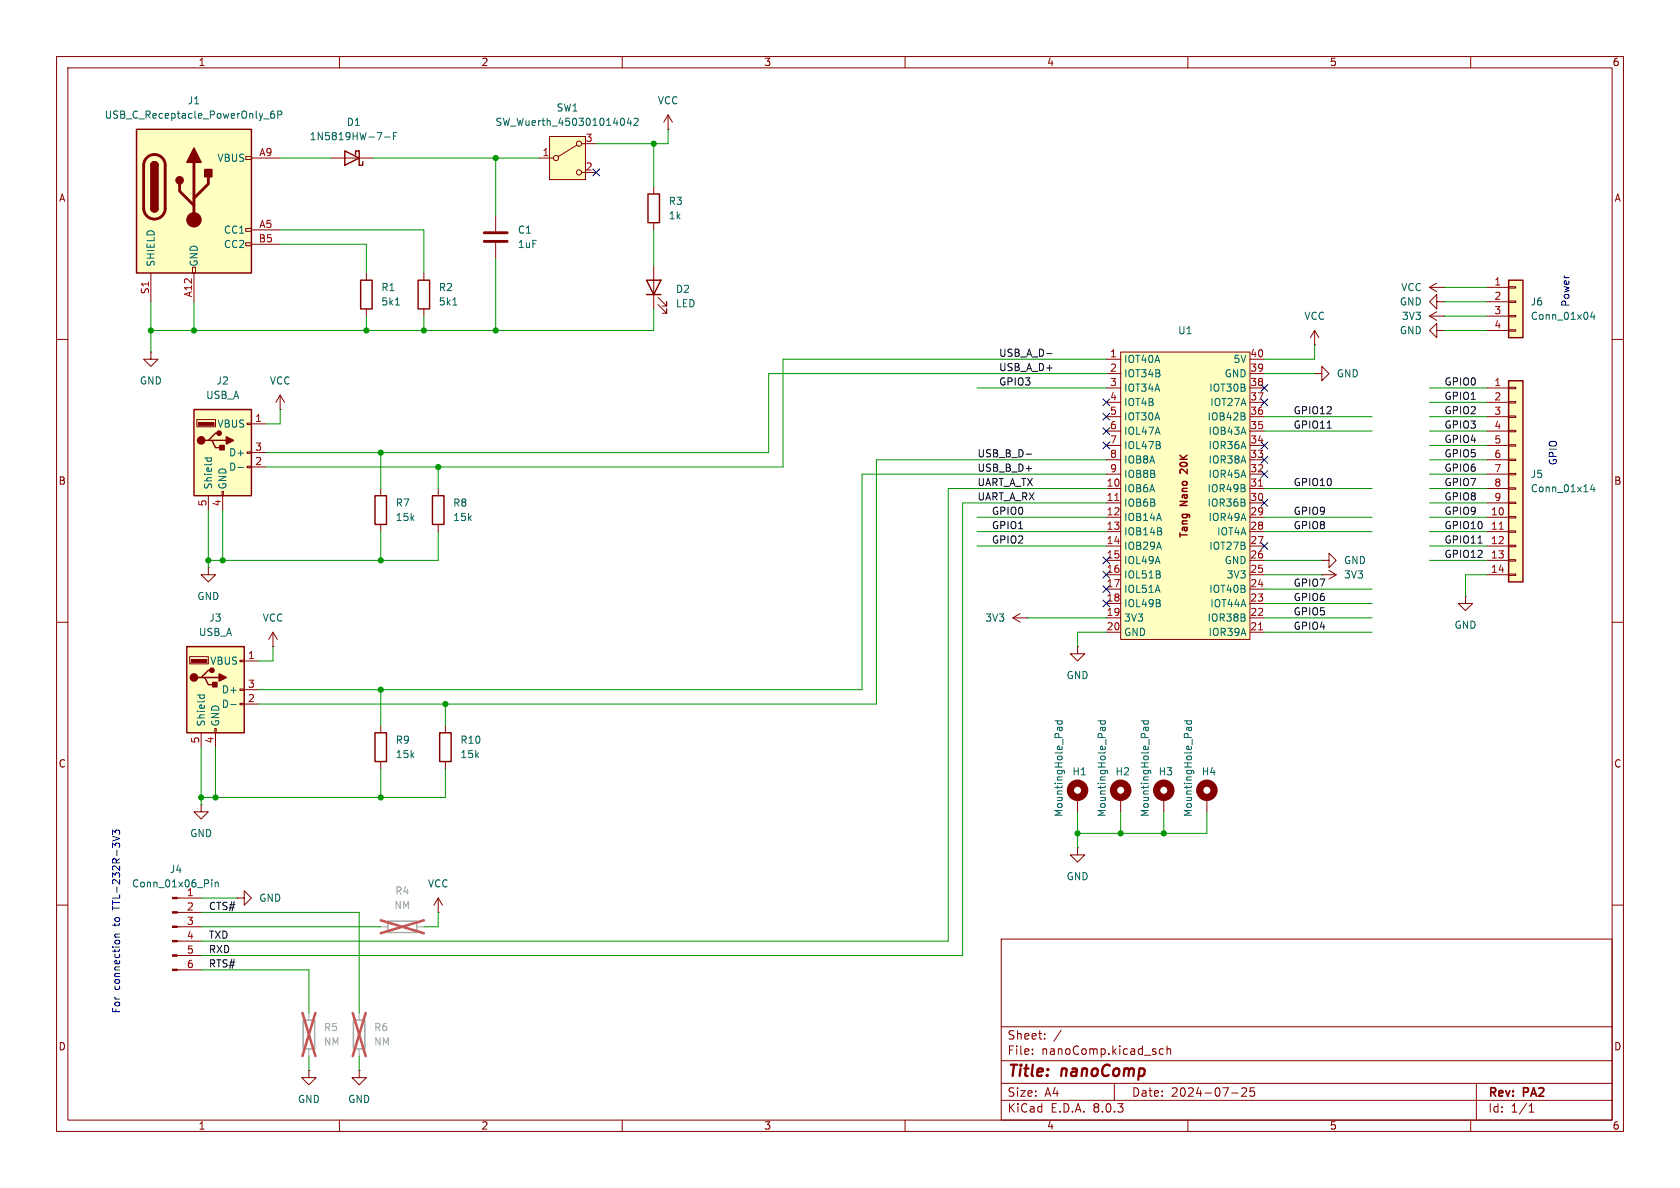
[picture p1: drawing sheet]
<svg xmlns="http://www.w3.org/2000/svg" width="297mm" height="210mm" viewBox="0 0 297 210" stroke-linecap="round" stroke-linejoin="round" font-family="sans-serif">
<g fill="none" stroke="#840000" stroke-width=".18">
<path d="M10 10h277v190h-277zM12 12h273v186h-273zM60 10v2M110 10v2M160 10v2M210 10v2M260 10v2M87.6 38.1v2.8M118.1 22.9h.1M118.1 20.3l-.8 1.3M118.1 20.3v2.6M118.1 20.3l.8 1.3"/>
<path d="M10 60h2M87.6 42.9v2.8M232.4 58.4l-.8 1.3M232.4 58.4v2.6M232.4 58.4l.8 1.3M285 60h2M232.4 61h.1M67.3 86.4v1.2M67.3 92.7v1.3M77.5 86.4v1.2M77.5 92.7v1.3M10 110h2"/>
<path d="M179.1 109.2h2.5M179.1 109.2l1.2 .8M180.3 108.5l-1.2 .7M181.6 109.2h.1M285 110h2M78.7 128.3v1.2M78.7 134.6v1.3M10 160h2M77.5 158.8l-.8 1.2M77.5 158.8v2.5M77.5 158.8l.7 1.2M285 160h2"/>
<path d="M77.5 161.3h.1M177 166h108v32h-108zM60 198v2M110 198v2M160 198v2M177 194.5h108M177 191.5h108M177 187.5h108M177 181.5h108M182.5 186.3v.1M182.5 185.5v.1M184.7 183.6v.1"/>
<path d="M184.7 182.8v.1M187.6 182.1l-1.3 2M197 191.5v3M205.7 185.5l-.5-.1-.2 .3v.4l.1 .2h.6M206.3 185.5l.2-.1 .4 .1 .1 .9M206.3 184.9v1.5M210 198v2M217.7 193.2h1.2M219.5 192.4l.6-.1 .2 .1 .1 .3-.9 1.1h.9M221.7 192.3h-.7v.7l.2-.1h.5l.1 .3-.1 .5-.2 .1-.5-.1M260 198v2M261 191.5v6.5"/>
<path d="M270.3 196.6h.9M270.3 195.5l.4-.4v1.5"/>
</g>
<path d="M66.3 87.6h2v5.1h-2zM76.5 87.6h2v5.1h-2zM77.7 129.5h2.1v5.1h-2.1z" fill="none" stroke="#840000" stroke-width=".25"/>
<path d="M85.6 42.7h4.1M85.6 41.1h4.1" fill="none" stroke="#840000" stroke-width=".51"/>
<path d="M266.7 49.5h2.5v10.2h-2.5z" fill="#ffffc2"/>
<path d="M252.7 50.8h2.6M252.7 50.8l1.3 .8M254 50l-1.3 .8M255.3 50.8h.1M262.9 50.8h3.8M262.9 53.3h3.8M262.9 55.9h3.8M262.9 58.4h3.8M266.7 58.3h1.3v.2h-1.3zM266.7 55.8h1.3v.2h-1.3zM266.7 53.2h1.3v.3h-1.3zM266.7 50.7h1.3v.2h-1.3z" fill="none" stroke="#840000" stroke-width=".18"/>
<path d="M266.7 49.5h2.5v10.2h-2.5z" fill="none" stroke="#840000" stroke-width=".25"/>
<path d="M281.5 55.1l-.3 .9h.8M281.8 55.6v.9" fill="none" stroke="#006464" stroke-width=".18"/>
<path d="M266.7 67.3h2.5v35.6h-2.5z" fill="#ffffc2"/>
<g fill="none" stroke="#840000" stroke-width=".18">
<path d="M252.7 55.9l1.3 .7M252.7 55.9h2.6M254 53.3v-1.2l-1.3 1.2 1.3 1.3v-1.3h1.3M254 58.4v-1.2l-1.3 1.2 1.3 1.3v-1.3h1.3M254 55.1l-1.3 .8M255.3 53.3h.1M255.3 58.4h.1M255.3 55.9h.1M262.9 68.6h3.8M262.9 71.1h3.8M262.9 73.7h3.8M262.9 76.2h3.8"/>
<path d="M262.9 78.7h3.8M266.7 78.6h1.3v.3h-1.3zM266.7 76.1h1.3v.2h-1.3zM266.7 73.5h1.3v.3h-1.3zM266.7 71h1.3v.2h-1.3zM266.7 68.5h1.3v.2h-1.3zM262.9 91.4h3.8M262.9 94h3.8M262.9 96.5h3.8M262.9 99.1h3.8M262.9 81.3h3.8M262.9 83.8h3.8"/>
<path d="M262.9 86.4h3.8M262.9 88.9h3.8M266.7 98.9h1.3v.3h-1.3zM266.7 96.4h1.3v.2h-1.3zM266.7 93.9h1.3v.2h-1.3zM266.7 91.3h1.3v.3h-1.3zM266.7 88.8h1.3v.2h-1.3zM266.7 86.2h1.3v.3h-1.3zM266.7 83.7h1.3v.2h-1.3zM266.7 81.2h1.3v.2h-1.3zM259.1 105.4v1.3h1.2l-1.2 1.3-1.3-1.3h1.3M259.1 105.4h.1"/>
<path d="M262.9 101.6h3.8M266.7 101.5h1.3v.2h-1.3zM31.3 158.8h4.3M31.3 171.5h4.3M31.3 168.9h4.3M31.3 166.4h4.3M31.3 163.8h4.3M31.3 161.3h4.3"/>
</g>
<path d="M266.7 67.3h2.5v35.6h-2.5z" fill="none" stroke="#840000" stroke-width=".25"/>
<path d="M265 93.6h.8" fill="none" stroke="#a90000" stroke-width=".18"/>
<path d="M281.5 85.6l-.3 .9h.8M281.8 86.1v.8M37.4 155.5v.1M37.4 155.9v.9M38 155.9v.9M38 156.1l.2-.2 .3 .1 .1 .8" fill="none" stroke="#006464" stroke-width=".18"/>
<g fill="#840000" stroke="#840000" stroke-width=".18">
<path d="M30.5 171.3h.8v.3h-.8z"/>
<path d="M30.5 168.8h.8v.2h-.8z"/>
<path d="M30.5 166.2h.8v.3h-.8z"/>
<path d="M30.5 163.7h.8v.3h-.8z"/>
<path d="M30.5 161.2h.8v.2h-.8z"/>
<path d="M30.5 158.6h.8v.3h-.8z"/>
</g>
<path d="M198.1 62.2h22.9v50.8h-22.9z" fill="#ffffc2"/>
<g fill="none" stroke="#840000" stroke-width=".18">
<path d="M195.6 63.5h2.5M195.6 66h2.5M195.6 68.6h2.5M195.6 78.7h2.5M195.6 76.2h2.5M195.6 73.7h2.5M195.6 71.1h2.5M198.1 62.2h22.9v50.8h-22.9zM221 63.5h2.5M221 66h2.5M221 68.6h2.5M221 78.7h2.5"/>
<path d="M221 76.2h2.5M221 73.7h2.5M221 71.1h2.5M232.4 66h1.3v-1.2l1.2 1.2-1.2 1.3v-1.3M232.4 66h.1M195.6 86.4h2.5M195.6 88.9h2.5M195.6 91.4h2.5M195.6 94h2.5M195.6 96.5h2.5M195.6 99.1h2.5M195.6 83.8h2.5"/>
<path d="M195.6 81.3h2.5M221 86.4h2.5M221 88.9h2.5M221 91.4h2.5M221 94h2.5M221 96.5h2.5M221 99.1h2.5M221 83.8h2.5M221 81.3h2.5M195.6 101.6h2.5M195.6 104.1h2.5M195.6 106.7h2.5"/>
<path d="M195.6 109.2h2.5M195.6 111.8h2.5M221 101.6h2.5M221 104.1h2.5M221 106.7h2.5M221 109.2h2.5M221 111.8h2.5"/>
</g>
<path d="M209.9 82.9v.8l-.8-.7" fill="none" stroke="#840000" stroke-width=".25"/>
<path d="M197.1 88.5h.7M222.5 85.9h.7M222.5 111.3h.7" fill="none" stroke="#a90000" stroke-width=".18"/>
<path d="M220.1 73.7v.4M205.3 94v.4" fill="none" stroke="#006464" stroke-width=".18"/>
<path d="M34.3 72.4h10.1v15.2h-10.1z" fill="#ffffc2"/>
<path d="M34.3 72.4h10.1v15.2h-10.1zM36.8 77.9h.7l.6 1.2h1.3M37.5 77.9h2.5M38.7 76.6h-.6l-1.3 1.3h-.6" fill="none" stroke="#840000" stroke-width=".25"/>
<g fill="#840000" stroke="#840000" stroke-width=".25">
<path d="M40 77.2l1.3 .7-1.3 .6z"/>
<path d="M38.9 78.7h.7v.8h-.7z"/>
<circle cx="35.6" cy="77.9" r=".63"/>
<circle cx="38.7" cy="76.6" r=".38"/>
</g>
<path d="M35.1 74.7h2.7v.5h-2.7z" fill="#840000" stroke="#840000" stroke-width=".18"/>
<g fill="none" stroke="#840000" stroke-width=".18">
<path d="M34.8 74.2h3.3v1.2h-3.3zM43.7 79.9h.7v.2h-.7zM43.7 74.8h.7v.3h-.7zM44.4 74.9h2.6M49.5 72.4h.1M49.5 69.9l-.7 1.2M49.5 69.9v2.5M49.5 69.9l.8 1.2M36.8 87.6v2.6M39.2 86.9h.3v.7h-.3zM39.4 87.6v2.6M43.7 82.4h.7v.3h-.7z"/>
<path d="M44.4 82.6h2.6M44.4 80h2.6"/>
</g>
<path d="M36.1 81h1.3M36.6 81v.3M37.3 81l.1 .3M42.1 82.6h.9" fill="none" stroke="#006464" stroke-width=".18"/>
<path d="M24.1 22.9h20.3v25.4h-20.3z" fill="#ffffc2"/>
<g fill="none" stroke="#840000" stroke-width=".18">
<path d="M43.4 27.7h1v.5h-1zM44.4 27.9h5.1M58.4 27.9h7.6M115.6 33v1.3M115.6 39.4v1.2M26.7 48.3v5M34 47.2h.5v1.1h-.5zM34.3 48.3v5M43.4 42.9h1v.5h-1zM43.4 40.4h1v.5h-1zM44.4 40.6h5.1M44.4 43.2h5.1"/>
<path d="M64.8 48.3v1.2M64.8 54.6v1.3M26.7 62.2v1.3h1.2l-1.2 1.3-1.3-1.3h1.3M26.7 62.2h.1M233.7 99.1h1.2v-1.3l1.3 1.3-1.3 1.2v-1.2M233.7 99.1h.1M36.8 100.3v1.3h1.3l-1.3 1.3-1.2-1.3h1.2M36.8 100.3h.1M48.3 114.3h.1M48.3 111.8l-.8 1.2M48.3 111.8v2.5M48.3 111.8l.7 1.2"/>
<path d="M233.7 101.6h.1M233.7 101.6h2.5M234.9 100.8l1.3 .8M236.2 101.6l-1.3 .8M41.9 158.8h1.3v-1.3l1.2 1.3-1.2 1.2v-1.2M41.9 158.8h.1M190.5 149.9v1.2h1.3l-1.3 1.3-1.3-1.3h1.3M190.5 149.9h.1M190.5 141v2.5M198.1 141v2.5M205.7 141v2.5M213.4 141v2.5"/>
<path d="M54.6 189.2v1.3h1.3l-1.3 1.3-1.3-1.3h1.3M54.6 189.2h.1M63.5 189.2v1.3h1.3l-1.3 1.3-1.3-1.3h1.3M63.5 189.2h.1"/>
</g>
<path d="M24.1 22.9h20.3v25.4h-20.3zM26.7 36.8a.64 .64 0 0 0 .6 .7 .64 .64 0 0 0 .6-.7M26.7 29.2a.64 .64 0 0 1 .6-.6 .64 .64 0 0 1 .6 .6M61 26.7l2.5 1.2-2.5 1.3zM62.9 27.3v-.6h.6v2.5h.6v-.6M114.6 34.3h2v5.1h-2zM63.8 49.5h2v5.1h-2z" fill="none" stroke="#840000" stroke-width=".25"/>
<path d="M26 27.9a1.9 1.9 0 0 1 2-.4 1.9 1.9 0 0 1 1.2 1.7v7.6a1.91 1.91 0 0 1-1.9 1.9 1.91 1.91 0 0 1-1.9-1.9v-7.7l.2-.7zM31.7 32.5v1.3l2.6 2.5M34.3 28.7v10.2M36.8 31.2v1.3l-2.5 2.6" fill="none" stroke="#840000" stroke-width=".51"/>
<g fill="#840000" stroke="#840000" stroke-width=".25">
<path d="M26.7 36.8h1.2a.64 .64 0 0 1-.6 .7 .64 .64 0 0 1-.6-.7z"/>
<path d="M26.7 29.2h1.2v7.6h-1.2z"/>
<path d="M26.9 28.8a.64 .64 0 0 1 .6-.2 .64 .64 0 0 1 .4 .6h-1.2z"/>
<path d="M34.3 26.2l1.3 2.5h-2.6z"/>
<path d="M36.2 30h1.3v1.2h-1.3z"/>
<circle cx="31.7" cy="31.9" r=".63"/>
</g>
<circle cx="34.3" cy="38.9" r="1.27" fill="#840000" stroke="#840000" stroke-width=".18"/>
<g fill="none" stroke="#006464" stroke-width=".18">
<path d="M48.4 19.6l-.3 .1a.86 .86 0 0 0 0 1.2l.4-.1 .1-.4-.3-.3-.3 .1-.2 .2M46.6 21h1M49.1 20.3l.6-.1 .1-.1v-.3l-.7-.2v1.3M68 24.2h1M69.6 24h.4M70.2 23.4h-.6v1.3M69.9 53.9h.7M186.5 127.4h1.3M187 127.4l-.1 .4 .3 .2 .5-.1v-.5M187.2 128.6l.1 .4M187.7 128.6l.1 .4M187.8 128.6h-.8l-.1 .4"/>
<path d="M194.1 127.4h1.3M194.6 127.4v.4l.2 .2 .5-.1v-.5M194.9 128.6v.4M195.3 128.6l.1 .4M195.4 128.6h-.8v.4M201.7 127.4h1.3M202.2 127.4v.4l.2 .2 .6-.1v-.5M202.5 128.6v.4M203 128.6v.4M203 128.6h-.8v.4M209.4 127.4h1.2M209.9 127.4l-.1 .4 .2 .2 .6-.1v-.5"/>
<path d="M210.1 128.6l.1 .4M210.6 128.6v.4M210.6 128.6h-.7l-.1 .4"/>
</g>
<g fill="none" stroke="#840000" stroke-width="1.3">
<circle cx="190.5" cy="139.7" r="1.27"/>
<circle cx="198.1" cy="139.7" r="1.27"/>
<circle cx="205.7" cy="139.7" r="1.27"/>
<circle cx="213.4" cy="139.7" r="1.27"/>
</g>
<path d="M68.6 162.8h5.1v2h-5.1zM53.6 180.3h2v5.1h-2zM62.5 180.3h2v5.1h-2z" fill="none" stroke="#a1a1a1" stroke-width=".25"/>
<path d="M54.6 179.1v1.2M63.5 179.1v1.2M67.3 163.8h1.3M73.7 163.8h1.2M54.6 185.4v1.3M63.5 185.4v1.3" fill="none" stroke="#a1a1a1" stroke-width=".18"/>
<path d="M53.5 179.1l2.3 7.6M55.8 179.1l-2.3 7.6M62.4 179.1l2.2 7.6M64.6 179.1l-2.2 7.6M67.3 162.7l7.6 2.3M74.9 162.7l-7.6 2.3" fill="none" stroke="#e65255" stroke-width=".46"/>
<path d="M33 114.3h10.2v15.2h-10.2z" fill="#ffffc2"/>
<path d="M33 114.3h10.2v15.2h-10.2zM35.6 119.8h.6l.6 1.2h1.3M36.2 119.8h2.5M37.5 118.5h-.7l-1.2 1.3h-.7" fill="none" stroke="#840000" stroke-width=".25"/>
<g fill="#840000" stroke="#840000" stroke-width=".25">
<path d="M38.7 119.1l1.3 .7-1.3 .6z"/>
<path d="M37.6 120.7h.8v.7h-.8z"/>
<circle cx="34.3" cy="119.8" r=".63"/>
<circle cx="37.5" cy="118.5" r=".38"/>
</g>
<path d="M33.8 116.6h2.8v.5h-2.8z" fill="#840000" stroke="#840000" stroke-width=".18"/>
<path d="M33.5 116.1h3.3v1.2h-3.3zM42.4 116.7h.8v.3h-.8zM43.2 116.8h2.5M35.6 129.5v2.6M38 128.8h.2v.7h-.2zM38.1 129.5v2.6M42.4 124.3h.8v.3h-.8zM42.4 121.8h.8v.2h-.8zM43.2 124.5h2.5M43.2 121.9h2.5" fill="none" stroke="#840000" stroke-width=".18"/>
<path d="M34.9 122.9h1.2M35.4 122.9l-.1 .3M36.1 122.9v.3M40.8 124.6h1" fill="none" stroke="#006464" stroke-width=".18"/>
<path d="M97.2 24.1h6.3v7.7h-6.3z" fill="#ffffc2"/>
<g fill="none" stroke="#840000" stroke-width=".18">
<path d="M95.2 27.9h2.6M97.2 24.1h6.3v7.7h-6.3zM102 25.7l-3.3 2M102.9 30.5h2.5M102.9 25.4h2.5M74.9 48.3v1.2M74.9 54.6v1.3M115.6 47v7.6M116.3 53.8l1.6 1.6v-.8v.8h-.8M116.3 52.6l1.6 1.5v-.8v.8h-.8M190.5 114.3v1.3h1.3l-1.3 1.2-1.3-1.2h1.3M190.5 114.3h.1"/>
<path d="M67.3 128.3v1.2M67.3 134.6v1.3M35.6 142.2v1.3h1.2l-1.2 1.3-1.3-1.3h1.3M35.6 142.2h.1"/>
<circle cx="98.3" cy="27.9" r=".46"/>
<circle cx="102.4" cy="30.5" r=".46"/>
<circle cx="102.4" cy="25.4" r=".46"/>
</g>
<path d="M110.3 21.1v.8M111.2 20.8l-.3 .9h.8M111.5 21.3v.9M112.1 21l.5-.1 .2 .4-.8 .9h.8M80.1 53.9h.7" fill="none" stroke="#006464" stroke-width=".18"/>
<path d="M73.9 49.5h2v5.1h-2zM114.3 49.5h2.5l-1.2 2.6zM114.3 52.1h2.5M66.3 129.5h2v5.1h-2z" fill="none" stroke="#840000" stroke-width=".25"/>
<path d="M185 62.5h1M234.6 75.7h.8M181.4 80.3h1M181.4 82.8h1M261.3 96h.7" fill="none" stroke="#0f0f0f" stroke-width=".18"/>
<path d="M19.9 147.8l1.3 .4M19.9 147.5v-.8l.5 .5 .1-.4h.5l.2 .2-.2 .5M20.3 165.7h.9M21.2 165.1l-.8 .1-.1 .3 .1 .2" fill="none" stroke="#0000c2" stroke-width=".18"/>
<g fill="none" stroke="#009600" stroke-width=".18">
<path d="M49.5 27.9h8.9M66 27.9h29.2M87.6 27.9v10.2M115.6 25.4v7.6M118.1 22.9v2.5h-12.7M26.7 53.3v8.9M34.3 53.3v5.1M49.5 43.2h15.3v5.1M49.5 40.6h25.4v7.7M64.8 55.9v2.5M74.9 55.9v2.5M87.6 45.7v12.7"/>
<path d="M115.6 40.6v6.4M115.6 54.6v3.8h-88.9M255.3 58.4h7.6M255.3 50.8h7.6M255.3 55.9h7.6M255.3 53.3h7.6M49.5 72.4v2.5h-2.5M172.7 68.6h22.9M195.6 63.5h-57.2v19.1h-91.4M195.6 66h-59.7v14h-88.9M223.5 66h8.9M223.5 73.7h19.1"/>
<path d="M223.5 76.2h19.1M232.4 61v2.5h-8.9M252.7 78.7h10.2M252.7 73.7h10.2M252.7 76.2h10.2M252.7 68.6h10.2M252.7 71.1h10.2M36.8 90.2v10.1M39.4 90.2v8.9M67.3 80v6.4M67.3 94v5.1M77.5 82.6v3.8"/>
<path d="M77.5 94v5.1h-40.7M172.7 96.5h22.9M172.7 91.4h22.9M172.7 94h22.9M195.6 81.3h-40.7v43.2h-109.2M195.6 88.9h-25.4v80h-134.6M195.6 83.8h-43.2v38.1h-106.7M195.6 86.4h-28v80h-132M223.5 86.4h19.1M223.5 99.1h10.2M223.5 91.4h19.1M223.5 94h19.1"/>
<path d="M252.7 83.8h10.2M252.7 88.9h10.2M252.7 86.4h10.2M252.7 81.3h10.2M252.7 96.5h10.2M252.7 99.1h10.2M252.7 91.4h10.2M252.7 94h10.2M48.3 114.3v2.5h-2.6M181.6 109.2h14M195.6 111.8h-5.1v2.5M223.5 111.8h19.1"/>
<path d="M223.5 109.2h19.1M223.5 101.6h10.2M223.5 106.7h19.1M223.5 104.1h19.1M262.9 101.6h-3.8v3.8M35.6 132.1v10.1M38.1 132.1v8.9M67.3 121.9v6.4M67.3 135.9v5.1M78.7 124.5v3.8M78.7 135.9v5.1h-43.1M35.6 158.8h6.3"/>
<path d="M190.5 143.5v6.4M198.1 143.5v3.8M205.7 143.5v3.8M213.4 143.5v3.8h-22.9M35.6 163.8h31.7M35.6 171.5h19v7.6M35.6 161.3h27.9v17.8M77.5 161.3v2.5h-2.6M54.6 186.7v2.5M63.5 186.7v2.5"/>
</g>
<g fill="none" stroke="#000084" stroke-width=".18">
<path d="M104.8 29.9l1.2 1.2M106 29.9l-1.2 1.2M195 70.5l1.2 1.2M195 75.6l1.2 1.2M195 73.1l1.2 1.2M195 78.1l1.2 1.2M196.2 70.5l-1.2 1.2M196.2 75.6l-1.2 1.2M196.2 73.1l-1.2 1.2M196.2 78.1l-1.2 1.2M222.9 78.1l1.2 1.2M222.9 68l1.2 1.2"/>
<path d="M222.9 70.5l1.2 1.2M224.1 70.5l-1.2 1.2M224.1 78.1l-1.2 1.2M224.1 68l-1.2 1.2M195 98.5l1.2 1.2M196.2 98.5l-1.2 1.2M222.9 80.7l1.2 1.2M222.9 95.9l1.2 1.2M222.9 83.2l1.2 1.2M222.9 88.3l1.2 1.2M224.1 80.7l-1.2 1.2M224.1 95.9l-1.2 1.2"/>
<path d="M224.1 83.2l-1.2 1.2M224.1 88.3l-1.2 1.2M195 101l1.2 1.2M195 103.5l1.2 1.2M195 106.1l1.2 1.2M196.2 101l-1.2 1.2M196.2 103.5l-1.2 1.2M196.2 106.1l-1.2 1.2"/>
</g>
<g fill="#009600" stroke="#009600" stroke-width=".18">
<circle cx="205.7" cy="147.3" r=".46"/>
<circle cx="190.5" cy="147.3" r=".46"/>
<circle cx="198.1" cy="147.3" r=".46"/>
<circle cx="78.7" cy="124.5" r=".46"/>
<circle cx="67.3" cy="141" r=".46"/>
<circle cx="87.6" cy="27.9" r=".46"/>
<circle cx="67.3" cy="80" r=".46"/>
<circle cx="77.5" cy="82.6" r=".46"/>
<circle cx="34.3" cy="58.4" r=".46"/>
<circle cx="26.7" cy="58.4" r=".46"/>
<circle cx="74.9" cy="58.4" r=".46"/>
<circle cx="64.8" cy="58.4" r=".46"/>
<circle cx="87.6" cy="58.4" r=".46"/>
<circle cx="115.6" cy="25.4" r=".46"/>
<circle cx="35.6" cy="141" r=".46"/>
<circle cx="38.1" cy="141" r=".46"/>
<circle cx="36.8" cy="99.1" r=".46"/>
<circle cx="39.4" cy="99.1" r=".46"/>
<circle cx="67.3" cy="99.1" r=".46"/>
<circle cx="67.3" cy="121.9" r=".46"/>
</g>
<g font-size="2.8" fill="#840000">
<text x="178" y="190.9">Title:</text>
<text x="187.7" y="190.9">nanoComp</text>
</g>
<g font-size="2.1" fill="#840000">
<text x="178" y="184">Sheet:</text>
<text x="178" y="186.7">File:</text>
<text x="184.1" y="186.7">nanoComp.kicad_sch</text>
<text x="178" y="196.9">KiCad</text>
<text x="178" y="194.1">Size:</text>
<text x="184.7" y="194.1">A4</text>
<text x="185.7" y="196.9">E.D.A.</text>
<text x="193.3" y="196.9">8.0.3</text>
<text x="200" y="194.1">Date:</text>
<text x="207" y="194.1">2024-07-25</text>
<text x="263" y="194.3">Rev:</text>
<text x="263" y="196.9">Id:</text>
<text x="267.1" y="196.9">1/1</text>
<text x="269.4" y="194.3">PA2</text>
</g>
<g font-size="1.8" fill="#840000">
<text x="35" y="11.9">1</text>
<text x="85" y="11.9">2</text>
<text x="135" y="11.9">3</text>
<text x="185" y="11.9">4</text>
<text x="235" y="11.9">5</text>
<text x="285" y="11.9">6</text>
<text x="10.3" y="35.9">A</text>
<text x="285.3" y="35.9">A</text>
<text x="210.3" y="83.1" transform="rotate(-90 210.3 83.1)">20K</text>
<text x="10.3" y="85.9">B</text>
<text x="210.3" y="89.4" transform="rotate(-90 210.3 89.4)">Nano</text>
<text x="285.3" y="85.9">B</text>
<text x="210.3" y="95.3" transform="rotate(-90 210.3 95.3)">Tang</text>
<text x="10.3" y="135.9">C</text>
<text x="285.3" y="135.9">C</text>
<text x="10.3" y="185.9">D</text>
<text x="285.3" y="185.9">D</text>
<text x="35" y="199.9">1</text>
<text x="85" y="199.9">2</text>
<text x="135" y="199.9">3</text>
<text x="185" y="199.9">4</text>
<text x="235" y="199.9">5</text>
<text x="285" y="199.9">6</text>
</g>
<g font-size="1.8" fill="#006464">
<text x="18.4" y="21.2">USB_C_Receptacle_PowerOnly_6P</text>
<text x="33.1" y="18.6">J1</text>
<text x="61.2" y="22.5">D1</text>
<text x="87.5" y="22.5">SW_Wuerth_450301014042</text>
<text x="98.3" y="19.9">SW1</text>
<text x="116.2" y="18.6">VCC</text>
<text x="38.3" y="28.8">VBUS</text>
<text x="54.6" y="25">1N5819HW-7-F</text>
<text x="39.5" y="41.5">CC1</text>
<text x="91.4" y="41.5">C1</text>
<text x="118.1" y="36.4">R3</text>
<text x="118.1" y="39">1k</text>
<text x="27.5" y="47.2" transform="rotate(-90 27.5 47.2)">SHIELD</text>
<text x="35.2" y="47.2" transform="rotate(-90 35.2 47.2)">GND</text>
<text x="39.5" y="44">CC2</text>
<text x="91.4" y="44">1uF</text>
<text x="67.3" y="51.7">R1</text>
<text x="77.5" y="51.7">R2</text>
<text x="119.4" y="52">D2</text>
<text x="247.6" y="51.7">VCC</text>
<text x="67.3" y="54.2">5k1</text>
<text x="77.5" y="54.2">5k1</text>
<text x="119.4" y="54.5">LED</text>
<text x="208.2" y="59.3">U1</text>
<text x="230.5" y="56.7">VCC</text>
<text x="247.4" y="54.2">GND</text>
<text x="247.4" y="59.3">GND</text>
<text x="247.7" y="56.7">3V3</text>
<text x="270.5" y="54.2">J6</text>
<text x="270.5" y="56.7">Conn_01x04</text>
<text x="198.6" y="64.4">IOT40A</text>
<text x="218" y="64.4">5V</text>
<text x="24.6" y="68.2">GND</text>
<text x="36.3" y="70.7">USB_A</text>
<text x="38.2" y="68.2">J2</text>
<text x="47.6" y="68.2">VCC</text>
<text x="198.6" y="66.9">IOT34B</text>
<text x="198.6" y="69.4">IOT34A</text>
<text x="198.6" y="72">IOT4B</text>
<text x="213.7" y="69.4">IOT30B</text>
<text x="213.9" y="72">IOT27A</text>
<text x="216.4" y="66.9">GND</text>
<text x="236.2" y="66.9">GND</text>
<text x="38.3" y="75.8">VBUS</text>
<text x="198.6" y="74.5">IOT30A</text>
<text x="198.6" y="77.1">IOL47A</text>
<text x="213.4" y="74.5">IOB42B</text>
<text x="213.6" y="77.1">IOB43A</text>
<text x="40.4" y="83.4">D-</text>
<text x="40.4" y="80.9">D+</text>
<text x="198.6" y="79.6">IOL47B</text>
<text x="198.6" y="82.1">IOB8A</text>
<text x="213.6" y="82.1">IOR38A</text>
<text x="213.6" y="79.6">IOR36A</text>
<text x="37.7" y="86.6" transform="rotate(-90 37.7 86.6)">Shield</text>
<text x="40.2" y="86.6" transform="rotate(-90 40.2 86.6)">GND</text>
<text x="69.9" y="89.8">R7</text>
<text x="80" y="89.8">R8</text>
<text x="198.6" y="87.2">IOB6A</text>
<text x="198.6" y="89.8">IOB6B</text>
<text x="198.6" y="84.7">IOB8B</text>
<text x="213.4" y="89.8">IOR36B</text>
<text x="213.4" y="87.2">IOR49B</text>
<text x="213.6" y="84.7">IOR45A</text>
<text x="270.5" y="84.7">J5</text>
<text x="270.5" y="87.2">Conn_01x14</text>
<text x="69.9" y="92.3">15k</text>
<text x="80" y="92.3">15k</text>
<text x="198.6" y="92.3">IOB14A</text>
<text x="198.6" y="94.8">IOB14B</text>
<text x="213.6" y="92.3">IOR49A</text>
<text x="215.1" y="94.8">IOT4A</text>
<text x="198.6" y="97.4">IOB29A</text>
<text x="198.6" y="99.9">IOL49A</text>
<text x="213.7" y="97.4">IOT27B</text>
<text x="216.4" y="99.9">GND</text>
<text x="237.5" y="99.9">GND</text>
<text x="34.8" y="106.3">GND</text>
<text x="198.6" y="102.5">IOL51B</text>
<text x="198.6" y="105">IOL51A</text>
<text x="198.6" y="107.5">IOL49B</text>
<text x="213.7" y="105">IOT40B</text>
<text x="213.9" y="107.5">IOT44A</text>
<text x="216.8" y="102.5">3V3</text>
<text x="237.5" y="102.5">3V3</text>
<text x="35.1" y="112.6">USB_A</text>
<text x="36.9" y="110.1">J3</text>
<text x="46.3" y="110.1">VCC</text>
<text x="174.1" y="110.1">3V3</text>
<text x="198.6" y="110.1">3V3</text>
<text x="198.6" y="112.6">GND</text>
<text x="213.4" y="110.1">IOR38B</text>
<text x="213.6" y="112.6">IOR39A</text>
<text x="257" y="111.4">GND</text>
<text x="37.1" y="117.7">VBUS</text>
<text x="39.1" y="125.3">D-</text>
<text x="39.1" y="122.8">D+</text>
<text x="188.5" y="120.2">GND</text>
<text x="36.4" y="128.5" transform="rotate(-90 36.4 128.5)">Shield</text>
<text x="39" y="128.5" transform="rotate(-90 39 128.5)">GND</text>
<text x="69.9" y="131.7">R9</text>
<text x="81.3" y="131.7">R10</text>
<text x="69.9" y="134.2">15k</text>
<text x="81.3" y="134.2">15k</text>
<text x="189.5" y="137.3">H1</text>
<text x="197.1" y="137.3">H2</text>
<text x="204.7" y="137.3">H3</text>
<text x="212.4" y="137.3">H4</text>
<text x="33.5" y="148.2">GND</text>
<text x="188.1" y="144.5" transform="rotate(-90 188.1 144.5)">MountingHole_Pad</text>
<text x="195.7" y="144.5" transform="rotate(-90 195.7 144.5)">MountingHole_Pad</text>
<text x="203.3" y="144.5" transform="rotate(-90 203.3 144.5)">MountingHole_Pad</text>
<text x="210.9" y="144.5" transform="rotate(-90 210.9 144.5)">MountingHole_Pad</text>
<text x="29.9" y="154.5">J4</text>
<text x="188.5" y="155.8">GND</text>
<text x="23.2" y="157.1">Conn_01x06_Pin</text>
<text x="32.9" y="158.5">1</text>
<text x="45.7" y="159.6">GND</text>
<text x="75.6" y="157.1">VCC</text>
<text x="52.6" y="195.2">GND</text>
<text x="61.5" y="195.2">GND</text>
</g>
<g font-size="1.8" fill="#a90000">
<text x="45.7" y="27.7">A9</text>
<text x="95.8" y="27.7">1</text>
<text x="103.4" y="25.1">3</text>
<text x="103.4" y="30.2">2</text>
<text x="45.7" y="40.4">A5</text>
<text x="45.6" y="42.9">B5</text>
<text x="26.4" y="52.1" transform="rotate(-90 26.4 52.1)">S1</text>
<text x="34" y="52.7" transform="rotate(-90 34 52.7)">A12</text>
<text x="264.1" y="50.5">1</text>
<text x="264.1" y="53.1">2</text>
<text x="264.1" y="55.6">3</text>
<text x="264.1" y="58.2">4</text>
<text x="196.1" y="63.2">1</text>
<text x="196.1" y="65.8">2</text>
<text x="220.9" y="65.8">39</text>
<text x="220.9" y="63.2">40</text>
<text x="196.1" y="68.3">3</text>
<text x="196.1" y="70.9">4</text>
<text x="220.9" y="70.9">37</text>
<text x="220.9" y="68.3">38</text>
<text x="264.1" y="68.3">1</text>
<text x="264.1" y="70.9">2</text>
<text x="45" y="74.7">1</text>
<text x="196.1" y="73.4">5</text>
<text x="196.1" y="75.9">6</text>
<text x="220.9" y="75.9">35</text>
<text x="220.9" y="73.4">36</text>
<text x="264.1" y="73.4">3</text>
<text x="264.1" y="75.9">4</text>
<text x="45" y="82.3">2</text>
<text x="45" y="79.8">3</text>
<text x="196.1" y="78.5">7</text>
<text x="196.1" y="81">8</text>
<text x="196.1" y="83.6">9</text>
<text x="220.9" y="83.6">32</text>
<text x="220.9" y="81">33</text>
<text x="220.9" y="78.5">34</text>
<text x="264.1" y="78.5">5</text>
<text x="264.1" y="81">6</text>
<text x="264.1" y="83.6">7</text>
<text x="36.6" y="89.6" transform="rotate(-90 36.6 89.6)">5</text>
<text x="39.1" y="89.6" transform="rotate(-90 39.1 89.6)">4</text>
<text x="195.5" y="86.1">10</text>
<text x="195.5" y="88.6">11</text>
<text x="220.9" y="88.6">30</text>
<text x="220.9" y="86.1">31</text>
<text x="264.1" y="86.1">8</text>
<text x="264.1" y="88.6">9</text>
<text x="195.5" y="91.2">12</text>
<text x="195.5" y="93.7">13</text>
<text x="220.9" y="93.7">28</text>
<text x="220.9" y="91.2">29</text>
<text x="263.5" y="91.2">10</text>
<text x="263.5" y="93.7">11</text>
<text x="195.5" y="96.3">14</text>
<text x="195.5" y="98.8">15</text>
<text x="195.5" y="101.3">16</text>
<text x="220.9" y="101.3">25</text>
<text x="220.9" y="98.8">26</text>
<text x="220.9" y="96.3">27</text>
<text x="263.5" y="96.3">12</text>
<text x="263.5" y="98.8">13</text>
<text x="263.5" y="101.3">14</text>
<text x="195.5" y="103.9">17</text>
<text x="195.5" y="106.4">18</text>
<text x="220.9" y="106.4">23</text>
<text x="220.9" y="103.9">24</text>
<text x="195.5" y="109">19</text>
<text x="195.5" y="111.5">20</text>
<text x="220.9" y="111.5">21</text>
<text x="220.9" y="109">22</text>
<text x="43.7" y="116.6">1</text>
<text x="43.7" y="124.2">2</text>
<text x="43.7" y="121.7">3</text>
<text x="35.3" y="131.5" transform="rotate(-90 35.3 131.5)">5</text>
<text x="37.8" y="131.5" transform="rotate(-90 37.8 131.5)">4</text>
<text x="32.9" y="161">2</text>
<text x="32.9" y="163.6">3</text>
<text x="32.9" y="166.1">4</text>
<text x="32.9" y="168.7">5</text>
<text x="32.9" y="171.2">6</text>
</g>
<g font-size="1.8" fill="#0000c2">
<text x="277.7" y="54.3" transform="rotate(-90 277.7 54.3)">Power</text>
<text x="275.4" y="82.4" transform="rotate(-90 275.4 82.4)">GPIO</text>
<text x="21.4" y="160.5" transform="rotate(-90 21.4 160.5)">TTL-232R-3V3</text>
<text x="21.4" y="163.5" transform="rotate(-90 21.4 163.5)">to</text>
<text x="21.4" y="179.2" transform="rotate(-90 21.4 179.2)">For</text>
<text x="21.4" y="175.1" transform="rotate(-90 21.4 175.1)">connection</text>
</g>
<g font-size="1.8" fill="#0f0f0f">
<text x="176.5" y="63.2">USB_A_D-</text>
<text x="176.5" y="65.7">USB_A_D+</text>
<text x="176.5" y="68.2">GPIO3</text>
<text x="255.3" y="70.8">GPIO1</text>
<text x="255.3" y="68.2">GPIO0</text>
<text x="228.6" y="75.9">GPIO11</text>
<text x="228.6" y="73.3">GPIO12</text>
<text x="255.3" y="75.9">GPIO3</text>
<text x="255.3" y="73.3">GPIO2</text>
<text x="172.7" y="80.9">USB_B_D-</text>
<text x="172.7" y="83.5">USB_B_D+</text>
<text x="255.3" y="78.4">GPIO4</text>
<text x="255.3" y="83.5">GPIO6</text>
<text x="255.3" y="80.9">GPIO5</text>
<text x="172.7" y="86">UART_A_TX</text>
<text x="172.7" y="88.6">UART_A_RX</text>
<text x="228.6" y="86">GPIO10</text>
<text x="255.3" y="88.6">GPIO8</text>
<text x="255.3" y="86">GPIO7</text>
<text x="175.3" y="91.1">GPIO0</text>
<text x="175.3" y="93.6">GPIO1</text>
<text x="228.6" y="93.6">GPIO8</text>
<text x="228.6" y="91.1">GPIO9</text>
<text x="255.3" y="91.1">GPIO9</text>
<text x="255.3" y="93.6">GPIO10</text>
<text x="175.3" y="96.2">GPIO2</text>
<text x="255.3" y="98.7">GPIO12</text>
<text x="255.3" y="96.2">GPIO11</text>
<text x="228.6" y="106.3">GPIO6</text>
<text x="228.6" y="103.8">GPIO7</text>
<text x="228.6" y="108.9">GPIO5</text>
<text x="228.6" y="111.4">GPIO4</text>
<text x="36.8" y="160.9">CTS#</text>
<text x="36.8" y="166">TXD</text>
<text x="36.8" y="171.1">RTS#</text>
<text x="36.8" y="168.6">RXD</text>
</g>
<g font-size="1.8" fill="#989898">
<text x="69.6" y="160.9">NM</text>
<text x="69.8" y="158.3">R4</text>
<text x="57.2" y="182.5">R5</text>
<text x="57.2" y="185">NM</text>
<text x="66" y="182.5">R6</text>
<text x="66" y="185">NM</text>
</g>
</svg>
